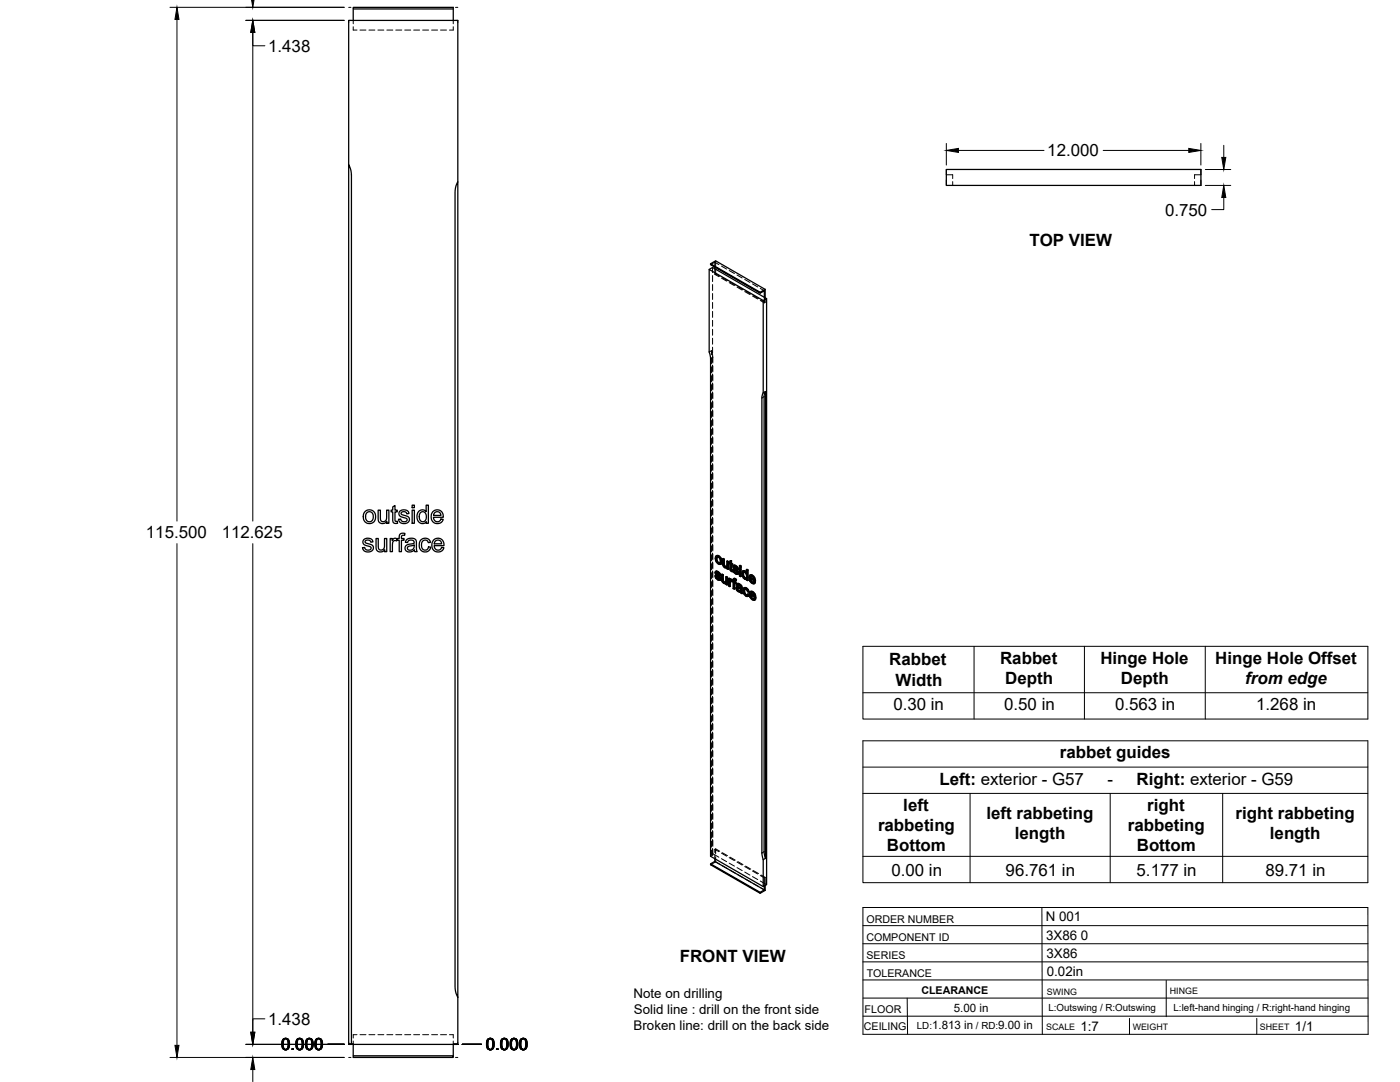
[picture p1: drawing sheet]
<svg xmlns="http://www.w3.org/2000/svg" width="559mm" height="432mm" viewBox="0 0 559 432" stroke-linecap="round" stroke-linejoin="round" font-family="sans-serif">
<!-- layer: Visible -->
<g fill="none" stroke="#000" stroke-width=".51">
<path d="M141 3.6v4.5M180.9 3.6h-39.9v-.7h39.9v5.2M139.2 65.7l.7 1.6 .4 2.5v347h-1.1zM139.2 65.7v-57.6h43.5v64.4M377.7 67.6h101.6v6.4h-101.6zM283.1 107.5l21.5 12.4M283.6 105.3l2-1.2 19.8 11.4M285.3 106.6v.7M303.4 116.6l-19.8-11.3v.3l19.8 11.4M305.4 115.5l-2 1.1v.4l1.7-1v2.6M305.4 115.5v3.3M306 119.2l-21.6-12.5-1.3 .8v33l.5 2.7v198.5l21 12.1"/>
<path d="M304.6 156.8v-36.9l1.4-.7v233.8l-1.4 .8v-10.7M304.6 156.8l-.5 2v181.6l.5 2.6M305.5 156.3l-.5 2v181.6l.5 2.6M305.5 156.3l-.9 .5M305.5 156.3v186.3M145.2 215.4l1.6-.6a1.77 1.77 0 0 1 2.1 1.5l-.9 .1a1.14 1.14 0 0 0-1.1-.9 1.14 1.14 0 0 0-1.1 .9l1.1 .6a2.26 2.26 0 0 1 2.1 1.2 2.21 2.21 0 0 1-1.7 2.1 2.21 2.21 0 0 1-2.5-1.2l-.1-.5 .9-.1a1.21 1.21 0 0 0 1.2 1.2 1.21 1.21 0 0 0 1.2-1.4l-.8-.3a2.29 2.29 0 0 1-2.3-1.4zM145.8 204a2.64 2.64 0 0 1 4.2 2.1 2.64 2.64 0 0 1-4 2.4 3.2 3.2 0 0 1-.2-4.5zM146.3 204.7l1.1-.5 1.3 .7 .2 2-.7 1.1-1.2 .2-.8-.7-.3-1.7zM150.1 214.9h.9v2.9a1.32 1.32 0 0 0 1.3 1.7 1.32 1.32 0 0 0 1.2-1.8v-2.8h.9v5.3h-.8v-.8a1.87 1.87 0 0 1-2.3 .8 1.87 1.87 0 0 1-1.2-2zM150.9 203.6h.9v2.9a1.32 1.32 0 0 0 1.4 1.7 1.32 1.32 0 0 0 1.1-1.8v-2.8h.9v5.2h-.8v-.7a1.87 1.87 0 0 1-2.2 .8 1.87 1.87 0 0 1-1.3-2.1zM155.7 214.9h.8v.8a1.27 1.27 0 0 1 2.1-.6l.7-.2v-.5a1.5 1.5 0 0 1 .7-1.5 1.5 1.5 0 0 1 1.6 0l-.1 .8a.82 .82 0 0 0-.9-.1 .82 .82 0 0 0-.4 .8v.5h1.1v.7h-1.1v4.6h-.9v-4.6h-.7v-.4l-.3 .7-.4-.2a1.23 1.23 0 0 0-1.3 1.7v2.8h-.9zM156.8 202.3l.8-.6v1.9h1v.7h-1v3a.54 .54 0 0 0 .2 .6 .54 .54 0 0 0 .5 .2l.3-.1 .1 .8-.7 .1a1.19 1.19 0 0 1-1.2-1.6v-3h-.7v-.7h.7z"/>
<path d="M159.6 204l1.5-.5a1.77 1.77 0 0 1 2.1 1.4l-.8 .2a1.14 1.14 0 0 0-1.2-1 1.14 1.14 0 0 0-1.1 1l2.2 .9a1.58 1.58 0 0 1 1 2 1.58 1.58 0 0 1-2 1l-.9-.1-1-.7-.3-.9 .9-.2a1.21 1.21 0 0 0 1.2 1.3 1.21 1.21 0 0 0 1.2-1.4l-.8-.3a2.49 2.49 0 0 1-2.3-1.3l-.1-.6zM162.2 215.5l.8-.5 1.2-.2 1.1 .1 .6 .5 .6 4.8h-.9l-.2-.7a2.02 2.02 0 0 1-2.2 .9 2.02 2.02 0 0 1-1.5-1.9l.7-1 1.9-.5a.77 .77 0 0 0 1-.7 .77 .77 0 0 0-1-.8 1.29 1.29 0 0 0-1.6 1l-.9-.1zM162.8 218.2l1.6-.4a.49 .49 0 0 1 .7-.2 .49 .49 0 0 1 .2 .6 1.36 1.36 0 0 1-1.2 1.4 1.36 1.36 0 0 1-1.5-1zM164.5 203.6h.9v5.2h-.9zM164.5 201.6h.9v1h-.9zM167 204.2a1.95 1.95 0 0 1 3.1 0v-2.6h.9v7.2h-.8v-.6a2.17 2.17 0 0 1-2.7 .5 2.17 2.17 0 0 1-1.1-2.5zM167.7 204.7l.5-.4a1.96 1.96 0 0 1 2 1.1 1.96 1.96 0 0 1-.3 2.2 1.48 1.48 0 0 1-2 .3 1.48 1.48 0 0 1-.6-1.9zM168 215.5a2.22 2.22 0 0 1 3.8 1l-.9 .1a1.44 1.44 0 0 0-1.8-.9 1.44 1.44 0 0 0-.9 1.8l.2 1.1 .7 .8a1.31 1.31 0 0 0 1.9-1.2l.9 .2-.4 1a2.39 2.39 0 0 1-3 .6 2.39 2.39 0 0 1-1.2-2.8zM172.8 204.2a2.46 2.46 0 0 1 2.9-.5 2.46 2.46 0 0 1 1.2 2.7h-3.9l.2 .9a1.46 1.46 0 0 0 1.5 .9 1.46 1.46 0 0 0 1.3-1.1l.9 .2-.3 .7a2.66 2.66 0 0 1-3.7 .3 2.66 2.66 0 0 1-.4-3.7zM173.1 215.5a2.45 2.45 0 0 1 2.9-.4 2.45 2.45 0 0 1 1.2 2.7h-3.9l.2 .8a1.47 1.47 0 0 0 1.4 .9 1.47 1.47 0 0 0 1.4-1l.9 .1-.3 .7a2.66 2.66 0 0 1-3.8 .3 2.66 2.66 0 0 1-.2-3.8zM173.5 204.6l1.4-.3a1.47 1.47 0 0 1 1.1 1.4h-2.9zM173.7 216l.6-.4h.9a1.47 1.47 0 0 1 1.1 1.4h-3z"/>
<path d="M285.3 229.8l.5 .2M285.7 228l.9 .1M285.8 230l.2-.2 .2 .6-.2 .2zM285.9 228.7l.4 .3M285.9 228.9l1.4 1.1M285.9 221.8h1zM285.9 221.8l-.4 .5v.9l.8 1.6a.98 .98 0 0 0 1.5 .2M285.9 227.9l-.3 .2M285.9 223.1l.3 .9M286 230.6l.4 .4h.6M286 228.1l1.1 .4M286 229.8h-.7l.4 1 1 .7h.7"/>
<path d="M286.1 229.2l1.5 1.2M286.1 228.5v.1M286.1 228.8l-.2-.2 .7 .2 .4 .7 .4 .2M286.2 224l.2-.1 .5 .6-.3 .1zM286.2 230.4l.5 .5M286.2 227.9l-.7 .3v.6l1.4 1.7v.6M286.3 222.3l-.1 .6M286.4 228.2l1.1 .8M286.4 223.9l-.2-1-.3 .2a.68 .68 0 0 1 .6-.9 .68 .68 0 0 1 .8 .8l.2 .9a.56 .56 0 0 1-.1 .7 .56 .56 0 0 1-.7 .1M286.4 231l.5 .1M286.7 221.9l.9 .9 .2-.1 .4 1.3M286.9 228.6l.4 .5 .2-.1-.1 .7-.1-.6"/>
<path d="M286.9 224.5l.4 .1M286.9 221.8l.9 .9M287 231.1h-.1M287.1 230.1l.3 .5 .2-.2 .1 .5M287.4 230.6l.1 .5 .2-.2-.1 .5M287.5 231.1l-.1 .4 .2-.1-.3 .2M287.6 222.8l.3 1.4 .3-.2-.2 .9M287.8 225.1l-.2 .1M287.9 224.2l-.1 .9M288 229.2l.7 .2v2.2M288.4 223l.7 .1v2.2M288.5 229.5v2.1l.4 .4"/>
<path d="M288.5 231.7l.2 .4 .5 .2M288.7 232.1l.9 .3-.2 .1M288.7 229.4l-.7-.2 .1 2.6 .8 1h.9M288.9 223.2v2.3l.2-.2 .2 .5M288.9 225.5l.2 .4 .5 .2M289 232.4l.4 .1M289.1 225.9l.9 .3-.2 .1M289.1 223.1l-.7-.1 .2 2.7 .7 .9 .9-.1v.5l.4 .2M289.4 226.2l.4 .1M289.7 230.2l.7 .1v3l-.3 .2v-3M289.8 232.8v.4l.3 .3M289.8 232.8l-.2 .1"/>
<path d="M290.1 224l.7 .1v3l-.2 .1v-3M290.2 226.6l-.2 .1M290.4 230.3l-.7-.1v1.9l-.3 .4M290.8 224.1l-.7-.1v1.9l-.3 .4M290.8 230.8l1.6 .7M291.2 231.1v.4l.8-.3M291.3 232l.2 2-.2 .1v-1.6M291.3 224.4l-.3 .1v.4l.3 .1 .1 2.4 .4 .6 .7 .1-.1-.5h-.4M291.3 223.9l.7-.2v1.1M291.4 230.9l-.6-.1v3l.5 .3M291.6 231.8v.1M291.7 231.1l-.3 .2"/>
<path d="M291.8 223.9v1l.6 .1M291.8 224.9l.6 .1-.2 .6v-.4M291.8 231.3l.4 .4M291.8 227.4l.4 .1M291.9 227.5l.5 .1M292 223.7l-.7 .2v.8l-.3-.2M292 225.4v1.8M292.1 232.1l-.7-.3 .1 .6M292.2 231.6h.4v.3zM292.2 225.6l-.4-.3v1.9l.3 .2M292.2 231.6v.5l.4 .2v2.6l.5 .2M292.2 231.8l-.1 .3"/>
<path d="M292.2 227.7l.1 .5M292.2 232.1h-.1M292.5 227.4l.4 .2M292.8 225.7h.9M292.9 230.9l1.1 .3M292.9 227.6l.2-.1 .2 .5-.2 .2zM293 226.3l.4 .4M293 226.5l1.4 1.1M293.1 232.1l.7 .2-.2 .5v-.4M293.1 225.5l-.4 .2M293.1 230.8l-.3 .2M293.1 228.2l.5 .4h.6"/>
<path d="M293.1 225.7h.6l.6 .4M293.1 227.5l-.6-.1 .3 .9 1.1 .9 .6-.1M293.2 226.8l1.5 1.2M293.2 226.1v.1M293.2 226.4l-.1-.2 .5 .1 .5 .8 .4 .2M293.3 232.6v2.4l-.2 .1v-2.6l.5 .3M293.3 231.5v.5M293.3 231.1l.7 .1-.3 .6v-.4M293.3 228l.5 .5M293.3 225.6l-.6 .1-.2 .6 1.5 1.8v.6M293.5 225.8l1.1 .8M293.6 230.9l-.9 .1-.1 .6"/>
<path d="M293.6 228.6l.4 .1M293.7 231.8l-.6-.3v.6l.7 .2M294 226.3l.6 .4-.1 .6-.1-.6M294 233l-.2 .4 .5 .3M294 233l.6-.2 .6 .2M294.1 234.2l.6-.1 .9 .4M294.1 228.7h-.1M294.2 235l.1 .4 .3-.1 .4 .3M294.2 227.8l.3 .4 .2-.2 .2 .6M294.3 234.8l.3 .5M294.3 234.1l-.4 .2M294.3 235.4l.4 .4h.7h-.7"/>
<path d="M294.4 234.7l-.1 .1M294.4 232.9l1.4 .5M294.4 234.7l1.2 .4-.1 .6-.3 .2M294.5 234.7l-.1 .2M294.5 228.2l.1 .5 .3-.1-.2 .4M294.6 233.4l-.3 .3a.81 .81 0 0 1 .9 0 .81 .81 0 0 1 .4 .9l-1.2-.3M294.6 234.1l-.8 .4 .1 .9 .9 .8h.8l.5 .7M294.6 228.7l-.1 .4 .2-.1-.3 .2M294.6 232.8l-.5 .2M295 233.2l1.1 .6M295.1 226.9l.7 .1zM295.1 225.7l.7 .1z"/>
<path d="M295.1 226.9v3l.5 .2M295.1 225.7v.6l.5 .2M295.5 233.6l.3 .4 .3-.2 .1 .5M295.8 227v3l-.2 .1v-3M295.8 225.8l-.2 .7v-.5M295.8 234l.4 .4v2M296 234.4v2.1l.2-.1 .2 .4-.3 .1-.1-.4M296.6 229.2l.2 1M296.6 227.8h.8l.5 .4M296.7 227.8l-.2 .1M296.8 228.4l.7 .2 .4 .9v1.1l-.6 .1M296.8 228.4l-.2 .8 .2-.2 .2 1"/>
<path d="M296.8 230.2l.2-.2 .5 .6-.2 .1zM296.8 228.4h.1M296.9 227.7l-.2 .1M296.9 228.3l-.1 .7M297 235.9l.2 1 .2-.1 .6 .5M297.1 234.6h.9l.7 .7M297.2 236.9l.5 .6 .6-.1M297.2 228l.7 .3M297.3 234.5l-.4 .2M297.4 235.1l-.2 .7M297.4 227.8l-.4-.1a1.87 1.87 0 0 0-.1 3.2l.7 .4 .4-.2M297.5 230.6l.3 .1"/>
<path d="M297.7 234.8l.7 .6 .3-.1 .3 .9-.2 .1-.4-.9M297.9 227.3l.7 .1v4.2l-.2 .1v-4.1M298 234.6l-.5-.1a1.67 1.67 0 0 0-.4 2.8l.6 .6 .7 .1M298 231.1v.4l.4 .2M298 231.1l-.2 .1M298.4 237.1l.4 .3M298.6 227.4l-.7-.1v1.5l-.3-.5M298.8 236.3l-.5-.2-.3-.7a.52 .52 0 0 0-.8-.2 .52 .52 0 0 0 0 .8l.2 .8M298.8 237.4l.2-.1-.6 .7zM299 237.3l-.4-.3-.4 .6-.5-.1M299.3 229.6l1.1-.1 .8 .9M299.4 236.1h1.1l.8 .9"/>
<path d="M299.4 230.5l1.4 .9-.4-1.1a.51 .51 0 0 0-.6-.3 .51 .51 0 0 0-.4 .5l1.4 .6M299.5 237.1l1.5 .8-.5-1a.52 .52 0 0 0-.6-.4 .52 .52 0 0 0-.4 .6l.3-.2 1.1 .7M299.6 231.1l.2 .6M299.6 231.8l.6 .6h.5M299.7 230l-.1 .4M299.7 238.4l.6 .6 .6-.1M299.8 237.6l.2 .7M299.9 236.5l-.1 .4M300.1 229.7l.9 .8 .2-.1 .3 1.4M300.2 232.4l.4 .1M300.3 236.2l.8 .9 .2-.1 .4 1.3M300.3 239l.4 .1"/>
<path d="M300.4 229.5l-.7-.1-.7 .6 .1 1.5 .7 1.1a.93 .93 0 0 0 1 .4 .93 .93 0 0 0 .7-.6M300.5 236.1l-.7-.2-.7 .8 .1 1.3 .8 1.2a.95 .95 0 0 0 .9 .4 .95 .95 0 0 0 .8-.7M300.7 232.4l-.1 .1M300.8 239l-.1 .1M300.8 232.2l.5 .3M301 230.5l.3 1.4 .2-.1-.2 .1M301 238.7l.4 .4M301.1 237.1l.4 1.4 .2-.2-.2 .2M301.3 232l-1.9-1.1 .2 .9 .2-.1 .6 .6M301.5 238.6l-2-1.1 .2 .9 .3-.1 .5 .5M301.5 232.4l-.5 .5M301.5 232.4l-.4-.3-.5 .4"/>
<path d="M301.7 238.9l-.6 .6M301.7 238.9l-.5-.3-.5 .5M285.3 342.7v1.1l-1.7 .9v.4l19.8 11.4v-.4l-19.8-11.4M285.3 343.8l19.8 11.3-1.7 1M305.1 353.6v1.5M305.4 353.4v1.9l-2 1.2M305.5 342.6l-.9 .5M182.7 398l-.7-1.6-.4-2.5v-317.3l.4-2.5 .7-1.6v344.3h-42.4M141 416.8v5.2h39.9v-.7h-39.9M180.9 416.8v4.5"/>
</g>
<!-- layer: Hidden -->
<g fill="none" stroke="#000" stroke-width=".4">
<path d="M141 8.1v1.4M141 10.7v1.3h1.5M143.7 12h2.4M147.3 12h2.3M150.8 12h2.4M154.4 12h2.4M158 12h2.4M161.5 12h2.4M165.1 12h2.4M168.7 12h2.4M172.3 12h2.3M175.8 12h2.4"/>
<path d="M180.9 8.1v1.4M180.9 10.7v1.3h-1.5M377.7 69.7h2.6v1.6M380.3 72.5v1.5M476.8 72.5v1.5M479.3 69.7h-2.5v1.6M284.4 106.7v2.1M284.4 110v2.4M284.4 113.6v2.3M284.4 117.1v2.4M285.3 104.6v2M285.3 107.3v2.2"/>
<path d="M285.3 104.6l-1.7 1M285.3 104.6l1.6 1M285.6 109.3l-.3 .2 1.6 .9M285.6 104.1v2M285.6 107.3v2M285.6 109.3l1.7 .9M288 106.2l2 1.2M288 111l2 1.2M288.3 110.8l2.1 1.2M291.1 108l2 1.2M291.1 112.8l2 1.2M291.4 112.6l2.1 1.2"/>
<path d="M294.2 109.7l2 1.2M294.2 114.6l2 1.2M294.5 114.4l2 1.2M297.3 111.5l2 1.2M297.3 116.4l2 1.1M297.6 116.2l2.1 1.1M300.4 113.3l2 1.2M300.4 118.1l2 1.2M300.7 117.9l2 1.2M303.5 115.1l1.6 .9M303.5 119.9l1.6 1M303.8 119.7l1.6 1"/>
<path d="M305.1 118.6v2.3l.3-.2v-1.9M284 140l.5 2.1v2.8M284 140v1.6M284 140l-.9 .5M284.4 120.7v2.4M284.4 124.3v2.4M284.4 127.8v2.4M284.4 131.4v2.4M284.4 135v2.4M284.4 138.6v2.3M284 142.8v2.4M284 146.4v2.3"/>
<path d="M284 149.9v2.4M284 153.5v2.4M284 157.1v2.3M284.4 142.1v2.4M284.4 145.7v2.4M284.4 149.3v2.4M284.4 152.8v2.4M284.4 156.4v2.4M284.4 160v2.4M284.5 146.1v2.3M284.5 149.6v2.4M284.5 153.2v2.4"/>
<path d="M284.5 156.8v2.4M284 160.7v2.3M284 164.2v2.4M284 167.8v2.4M284 171.4v2.3M284 174.9v2.4M284 178.5v2.4M284.4 163.6v2.3M284.4 167.1v2.4M284.4 170.7v2.4M284.4 174.3v2.4M284.4 177.8v2.4"/>
<path d="M284.5 160.4v2.3M284.5 163.9v2.4M284.5 167.5v2.4M284.5 171.1v2.3M284.5 174.6v2.4M284.5 178.2v2.4M284 182.1v2.4M284 185.7v2.3M284 189.2v2.4M284 192.8v2.4M284 196.4v2.4M284 199.9v2.4"/>
<path d="M284.4 181.4v2.4M284.4 185v2.4M284.4 188.6v2.3M284.4 192.2v2.3M284.4 195.7v2.4M284.4 199.3v2.4M284.5 181.8v2.4M284.5 185.4v2.3M284.5 188.9v2.4M284.5 192.5v2.4M284.5 196.1v2.4M284.5 199.6v2.4"/>
<path d="M284 203.5v2.4M284 207.1v2.4M284 210.7v2.3M284 214.2v2.4M284 217.8v2.4M284.4 202.9v2.3M284.4 206.4v2.4M284.4 210v2.4M284.4 213.6v2.4M284.4 217.1v2.4M284.5 203.2v2.4M284.5 206.8v2.4"/>
<path d="M284.5 210.4v2.3M284.5 213.9v2.4M284.5 217.5v2.4M284 221.4v2.4M284 224.9v2.4M284 228.5v2.4M284 232.1v2.4M284 235.7v2.3M284 239.2v2.4M284.4 220.7v2.4M284.4 224.3v2.4M284.4 227.9v2.4"/>
<path d="M284.4 231.4v2.4M284.4 235v2.4M284.4 238.6v2.4M284.5 221.1v2.4M284.5 224.6v2.4M284.5 228.2v2.4M284.5 231.8v2.4M284.5 235.4v2.3M284.5 238.9v2.4M285.6 229.7l.3 .9-.2 .1M285.6 228.4l.1 .5-.2 .1M285.7 228.1l-.3 .4"/>
<path d="M285.7 222.7l.4 1.3-.3 .2M285.7 228.9l.3 .4-.2 .1M285.8 228l-.3 .2M285.9 230.6l.8 .7-.2 .1M286 229.3l1.1 1-.2 .2M286.1 224l.8 1-.2 .1M286.1 228.5h.5l-.2 .2M286.1 221.7l-.6 1.1M286.2 222.3l.7-.1-.2 .2M286.6 228.5l.4 .4-.2 .1M286.7 231.3l.5 .2-.2 .1M286.9 222.2l.6 .6-.2 .2"/>
<path d="M286.9 225l.7 .1-.3 .2M287 228.9l.2 .5-.2 .1M287.1 231h-.1M287.1 231l-.1 .1 .1-.1M287.1 230.4v.5M287.2 229.4l.4 .1M287.3 230.7l-.2 .3M287.5 231.4l-.3 .1M287.5 224.6h-.2M287.5 222.8l.2 1-.2 .1M287.7 223.8l-.4 .9M287.8 225.1h-.2"/>
<path d="M288.2 229.1l.1 2.4-.2 .1M288.3 231.5l.1 .4-.2 .2M288.4 231.9l.3 .4-.2 .2M288.7 222.9v2.3l-.2 .2M288.7 225.2l.1 .5-.2 .1M288.7 232.3l.4 .4-.2 .1M288.8 225.7l.3 .4-.2 .1M289.1 226.1l.5 .4-.3 .1M289.1 232.7h.9l-.2 .1M289.6 226.5l.8-.1-.2 .2M289.6 232.4h.1M289.7 232.4l-.2 .1"/>
<path d="M289.8 232.8h.1M289.9 232.2l-.3 .2M289.9 230.1v1.8l-.3 .4M290 232.7l-.2 .5M290 233.1l.4 .2M290 226.2h.1M290.2 226.1l-.3 .2M290.3 226l-.3 .2M290.3 223.8v1.9l-.3 .4M290.4 226.4l-.2 .6M290.4 226.9l.4 .2M291 230.7v3l-.2 .1"/>
<path d="M291 233.7l.5 .3M291.2 224.7l.3 .2-.2 .1M291.2 224.3l-.2 .6M291.3 224.4l.2 .1M291.4 231.3v.1M291.5 224.9l.1 2.4-.2 .1M291.5 223.8l-.2 .9M291.6 231.8l.4-.1-.2 .1M291.6 227.3l.2 .3-.2 .2M291.7 231.2l-.5 .3M291.8 225.3l.2-.1v.2M291.8 227.6l.4 .3-.3 .1"/>
<path d="M292 231.7l.3 .3M292 225.2l.4 .2M292.2 227.9l.3 .2M292.2 231.8l.2-.1-.1 .3M292.3 232l-.1 .1M292.4 231.5v.1M292.4 231.9l.4 .2-.2 .2M292.4 231.7l-.2 .4M292.4 231.5l-.2 .2M292.6 231.6l.2 .2M292.7 227.3l.3 .9-.2 .1M292.8 226l.1 .5-.3 .1"/>
<path d="M292.8 232.1v2.7l-.2 .1M292.8 225.7l-.3 .4M292.8 234.8l.5 .2M292.9 226.5l.2 .4-.2 .2M292.9 231l-.3 .9M293 225.6l-.4 .2M293 230.8l-.3 .3M293 228.2l.8 .7-.2 .1M293.1 232.5l.2-.1v.2M293.1 226.1h.1M293.1 231.5h.2M293.1 226.9l1.2 1.1-.3 .1"/>
<path d="M293.3 232.4l.5 .3M293.3 226l-.2 .2M293.3 226l.5 .1-.3 .2M293.3 231.4l.3 .1-.2 .1M293.6 231.5l.3 .1M293.8 226.1l.4 .4-.3 .1M293.8 228.9l.5 .2-.2 .1M294 234.6l.2 .8-.2 .1M294 233l.2-.1-.4 .5M294 234.3l-.2 .4M294 233.3l.5 .3M294.2 228.6h.1"/>
<path d="M294.2 226.5l.1 .5-.2 .1M294.2 234.1l-.4 .3M294.2 235.4l.7 .6-.3 .1M294.3 228.6l-.2 .1M294.3 228l-.1 .5M294.3 227l.4 .1M294.4 228.3l-.1 .3M294.5 233.4h.1M294.5 234.7h.1M294.5 234.7h-.1M294.6 234.6l-.3 .2M294.6 229l-.3 .1"/>
<path d="M294.7 234.6l1.1 .4-.2 .1M294.7 233.3l.4 .1-.2 .2M294.9 236l.4 .2-.2 .1M295.1 233.4l.6 .5-.3 .1M295.3 236.2l.5-.1-.2 .1M295.4 226.7v3l-.3 .2M295.4 225.6l-.3 .7M295.4 229.7l.4 .3M295.4 226.2l.4 .2M295.6 234.5h.2M295.6 235.7l-.2 .2M295.7 233.9l.1 .5-.2 .1"/>
<path d="M295.7 235.6l-.3 .2M295.8 235l-.3 .7M295.8 234.4l-.2 .3M295.8 236.1l-.1 .5M295.9 236.5l.5 .3M296.3 228.8l.2 .9-.3 .1M296.5 228l-.4 .9M296.5 229.7l.4 .8-.2 .1M296.7 227.8l-.5 .4M296.8 235.5l.3 1.4-.2 .1M296.9 230.5l.6 .5-.3 .1M296.9 234.8l-.4 .9"/>
<path d="M297 228.3h.5l-.3 .1M297 228.3l-.2 .1M297 228.3h-.1M297.1 236.9l.9 .9-.3 .1M297.1 234.5l-.4 .4M297.4 235.1l-.2 .1M297.4 235l.6 .1-.2 .1M297.5 231l.5 .1M297.5 228.3l.5 .6-.2 .1M297.9 228.3l.3 .4M298 237.8l.7 .1M298 235.1l.4 .3-.3 .2"/>
<path d="M298 230.6l-.2 .1M298 228.9l.2 1-.2 .1M298.2 227.2v1.5l-.3 .1M298.2 231l-.2 .5M298.2 231.4l.4 .2M298.2 229.9l-.4 .8M298.4 235.4l.2 .6-.3 .1M298.4 237.4h-.1M298.6 236l.4 .2M298.6 237l-.4 .6M299.1 230.4l.4 1.4-.2 .1M299.3 237l.3 1.3-.2 .1"/>
<path d="M299.4 230.9l.2-.1v.3M299.5 231.8l.9 .9-.2 .1M299.5 229.4l-.6 1.1M299.5 237.5l.2-.2 .1 .3M299.6 230.8l1.9 1.1M299.6 238.3l.9 .9-.2 .2M299.6 236l-.6 1.1M299.7 230h-.1M299.7 237.3l2 1.2M299.8 229.9l.6 .1-.3 .1M299.9 236.5l-.1 .1M300 236.5h.5l-.2 .1"/>
<path d="M300.4 230l.5 .5-.2 .2M300.4 232.7l.7 .2-.2 .1M300.5 236.5l.6 .6-.3 .2M300.5 239.2l.8 .2-.3 .1M300.8 232.3l-.1 .1M300.8 231.1l.3 .1M300.9 232.3l-.3 .2M300.9 230.5l.2 .7-.3 .2M300.9 238.9h.1M300.9 238.9l-.1 .1M300.9 237.6l.3 .2M301 238.9l-.2 .1"/>
<path d="M301.1 237.1l.1 .7-.2 .1M301.1 232.1l-.3 .2M301.2 238.6l-.3 .3M301.2 232.8l-.1 .1M301.4 239.4h-.1M284 242.8v2.4M284 246.4v2.4M284 250v2.3M284 253.5v2.4M284 257.1v2.4M284.4 242.1v2.4M284.4 245.7v2.4"/>
<path d="M284.4 249.3v2.4M284.4 252.9v2.3M284.4 256.4v2.4M284.5 242.5v2.4M284.5 246.1v2.4M284.5 249.7v2.3M284.5 253.2v2.4M284.5 256.8v2.4M284 260.7v2.3M284 264.2v2.4M284 267.8v2.4M284 271.4v2.4"/>
<path d="M284 275v2.3M284 278.5v2.4M284.4 260v2.4M284.4 263.6v2.4M284.4 267.1v2.4M284.4 270.7v2.4M284.4 274.3v2.4M284.4 277.9v2.3M284.5 260.4v2.3M284.5 263.9v2.4M284.5 267.5v2.4M284.5 271.1v2.4"/>
<path d="M284.5 274.7v2.3M284.5 278.2v2.4M284 282.1v2.4M284 285.7v2.4M284 289.2v2.4M284 292.8v2.4M284 296.4v2.4M284 300v2.3M284.4 281.4v2.4M284.4 285v2.4M284.4 288.6v2.4M284.4 292.2v2.3"/>
<path d="M284.4 295.7v2.4M284.4 299.3v2.4M284.5 281.8v2.4M284.5 285.4v2.4M284.5 288.9v2.4M284.5 292.5v2.4M284.5 296.1v2.4M284.5 299.7v2.3M284 303.5v2.4M284 307.1v2.4M284 310.7v2.4M284 314.2v2.4"/>
<path d="M284 317.8v2.4M284.4 302.9v2.4M284.4 306.5v2.3M284.4 310v2.4M284.4 313.6v2.4M284.4 317.2v2.4M284.5 303.2v2.4M284.5 306.8v2.4M284.5 310.4v2.4M284.5 313.9v2.4M284.5 317.5v2.4M284 321.4v2.4"/>
<path d="M284 325v2.3M284 328.5v2.4M284 332.1v2.4M284 335.7v2.4M284 339.3v1.6M284.4 320.7v2.4M284.4 324.3v2.4M284.4 327.9v2.4M284.4 331.4v2.4M284.4 335v2.4M284.4 338.6v2M284.5 321.1v2.4"/>
<path d="M284.5 324.7v2.3M284.5 328.2v2.4M284.5 331.8v2.4M284.5 335.4v2.4M284.5 339v2.2M285.3 338.9l1.6 1M285.6 338.8l1.7 .9M284 340.9l.5 .3M284.4 340.6l-.4 .3M284.4 340.6l2.5 1.5M284.5 341.2l-.9 .5M285.3 340.2v-1.3l.3-.1v2"/>
<path d="M285.3 341.4v1.3M285.6 344l-2 1.1M285.6 341.9v2.1M285.6 344l1.7 .9M288 340.5l2 1.2M288 342.7l2 1.2M288.3 340.3l2.1 1.2M288.3 345.5l2.1 1.2M291.1 342.3l2 1.2M291.1 344.5l2 1.2M291.4 342.1l2.1 1.2M291.4 347.3l2.1 1.1"/>
<path d="M294.2 344l2 1.2M294.2 346.2l2 1.2M294.5 343.9l2 1.1M294.5 349l2 1.2M297.3 345.8l2 1.2M297.3 348l2 1.2M297.6 345.6l2.1 1.2M297.6 350.8l2.1 1.2M300.4 347.6l2 1.2M300.4 349.8l2 1.2M300.7 347.4l2 1.2M300.7 352.6l2 1.2"/>
<path d="M303.5 349.4l1.6 .9 .3-.2M303.5 351.6l2.5 1.4M303.8 349.2l1.6 .9M303.8 354.4l1.6 .9M305.1 350.3v3.3M305.4 350.1v3.3M141 415.5v1.3M142.5 412.9h-1.5v1.4M143.7 412.9h2.4M147.3 412.9h2.3M150.8 412.9h2.4M154.4 412.9h2.4"/>
<path d="M158 412.9h2.4M161.5 412.9h2.4M165.1 412.9h2.4M168.7 412.9h2.4M172.3 412.9h2.3M175.8 412.9h2.4M179.4 412.9h1.5v1.4M180.9 415.5v1.3"/>
</g>
<!-- layer: Reference -->
<g fill="none" stroke="#000" stroke-width=".4">
<path d="M139.2 2.9h.9M140.1 8.1h-.9v1M181.8 8.1h.9v1M181.8 2.9h.9M377.7 67.6v2.1M377.7 71.9v2.1M479.3 67.6v2.1M479.3 71.9v2.1M139.2 415.9v.9h.9M139.2 416.8h1.8zM180.9 416.8h1.8zM182.7 415.9v.9h-.9"/>
<path d="M139.2 422h.9M181.8 422h.9"/>
</g>
<!-- layer: Hidden Narrow -->
<path d="M284.5 142.6l-.9 .6M286.7 230l-.2 .1M288.2 231l-.2 .1M288.7 224.7l-.3 .2M289.9 231.7l-.2 .1M290.3 225.4l-.2 .2M291.5 226.7l-.2 .1M292.8 231.4l-.2 .2M293.8 227.6l-.2 .1M295.1 234.7l-.3 .1M295.8 235.1l-.2 .2" fill="none" stroke="#000" stroke-width=".4"/>
<!-- layer: Visible Narrow -->
<path d="M305 158.3l-.9 .5M286.7 229.4l-.2 .1M288.7 231l-.2 .2M289.1 224.8l-.2 .1M292 226.9l-.2 .2M293.3 231.7l-.2 .1M293.8 227l-.2 .1M295 234.3l-.2 .1M296.2 234.8l-.2 .1M296.2 235.5l-.2 .1M305 339.9l-.9 .5" fill="none" stroke="#000" stroke-width=".4"/>
<!-- layer: Titleblock -->
<path d="M344.4 362.2h201.6l.1 50.6h-201.7zM344.4 369.4h201.6M344.4 376.6h201.6M415.9 362.2l.1 50.6M344.4 383.9h201.6M344.4 391.1h201.6M344.4 398.3h201.6M362.1 398.3l.1 14.4M465.5 391.3v14.4M344.4 405.5h201.7M450.8 406.4v6.4M501.6 406.4v6.4" fill="none" stroke="#000" stroke-width=".4"/>
<!-- layer: Custom Tables -->
<path d="M344.4 257.9h201.6v29.1h-201.6zM388.8 257.9v29.1M432.8 257.9v29.1M481.1 257.9v29.1M344.4 276.5h201.6M344.4 295.6h201.6v56.7h-201.6zM344.4 306.1h201.6M344.4 316.6h201.6M387.2 316.6v35.7M443.1 316.6v35.7M488 316.6v35.7M344.4 341.8h201.6" fill="none" stroke="#000" stroke-width=".4"/>
<!-- layer: FD_Dimensions -->
<g fill="none" stroke="#000" stroke-width=".4">
<path d="M67.8 2.9h69.6M70.6 7.7v200.3M98.1 8.1h39.3M105.7 18.3h-4.8v-5.3v195M377.7 57.2v8.7M479.3 57.2v8.7M488.5 58v4.8M382.5 60h34.2M440.3 60h34.2M481.1 67.6h10.2M481.1 74h10.2M488.5 78.8v4.9h-4.9"/>
<path d="M70.6 217v200.2M100.9 217v194.9M98.1 416.8h39.3M105.7 406.6h-4.8v.5M184.5 416.8h7.7M67.8 422h69.6M100.9 426.8v4.9"/>
</g>
<path d="M70.6 2.9l.8 4.8h-1.6zM100.9 8.1l.8 4.9h-1.6zM100.4 0h1l-.5 2.9zM377.7 60l4.8-.8v1.6zM474.5 59.2l4.8 .8-4.8 .8zM487.7 62.8h1.6l-.8 4.8zM488.5 74l.8 4.8h-1.6zM69.8 417.2h1.6l-.8 4.8zM100.1 411.9h1.6l-.8 4.9zM100.9 422l.8 4.8h-1.6z" fill="#000" stroke="#000" stroke-width=".4"/>
<g font-size="6.7">
<text x="107" y="20.6">1.438</text>
<text x="418" y="62.4">12.000</text>
<text x="465.1" y="86">0.750</text>
<text x="410.9" y="98.2">TOP VIEW</text>
<text x="58.3" y="214.8">115.500</text>
<text x="88.5" y="214.8">112.625</text>
<text x="355" y="265.6">Rabbet</text>
<text x="399.2" y="264.9">Rabbet</text>
<text x="439.2" y="264.9">Hinge Hole</text>
<text x="485.1" y="264.9">Hinge Hole Offset</text>
<text x="357.5" y="273.6">Width</text>
<text x="401.2" y="273">Depth</text>
<text x="447.4" y="273">Depth</text>
<text x="497.1" y="273">from edge</text>
<text x="356.6" y="283.3">0.30 in</text>
<text x="400.8" y="283.3">0.50 in</text>
<text x="445.1" y="283.3">0.563 in</text>
<text x="501.4" y="283.3">1.268 in</text>
<text x="423" y="302.6">rabbet guides</text>
<text x="375" y="313.1">Left: exterior - G57</text>
<text x="442.1" y="313.1">-</text>
<text x="453.7" y="313.1">Right: exterior - G59</text>
<text x="360.6" y="323.6">left</text>
<text x="457.9" y="323.5">right</text>
<text x="393.8" y="326.9">left rabbeting</text>
<text x="493.2" y="326.9">right rabbeting</text>
<text x="350.5" y="331.6">rabbeting</text>
<text x="405" y="335">length</text>
<text x="450.2" y="331.6">rabbeting</text>
<text x="506.9" y="334.9">length</text>
<text x="354" y="339.7">Bottom</text>
<text x="453.7" y="339.6">Bottom</text>
<text x="355.8" y="349.4">0.00 in</text>
<text x="401.4" y="349.4">96.761 in</text>
<text x="453.7" y="349.4">5.177 in</text>
<text x="505.1" y="349.4">89.71 in</text>
<text x="271.3" y="383.8">FRONT VIEW</text>
<text x="107" y="409">1.438</text>
<text x="112.2" y="419.1">0.000</text>
<text x="193.9" y="419.1">0.000</text>
</g>
<g font-size="5.3">
<text x="417.4" y="367.6">N 001</text>
<text x="417.6" y="375.1">3X86 0</text>
<text x="417.7" y="382.2">3X86</text>
<text x="417.8" y="389.5">0.02in</text>
<text x="252.9" y="398.4">Note on drilling</text>
<text x="253" y="404.9">Solid line : drill on the front side</text>
<text x="252.9" y="411.2">Broken line: drill on the back side</text>
<text x="431.3" y="411.5">1:7</text>
<text x="516.9" y="411.5">1/1</text>
</g>
<g font-size="4.6">
<text x="380.7" y="403.7">5.00 in</text>
<text x="372" y="410.7">1.813 in</text>
<text x="398.4" y="410.7">9.00 in</text>
</g>
<g font-size="4.3">
<text x="345.8" y="368.4">ORDER NUMBER</text>
<text x="345.8" y="375.5">COMPONENT ID</text>
<text x="345.8" y="382.7">SERIES</text>
<text x="345.9" y="389.9">TOLERANCE</text>
<text x="367.7" y="396.7">CLEARANCE</text>
<text x="345.1" y="404.3">FLOOR</text>
<text x="344.8" y="411.1">CEILING</text>
</g>
<g font-size="3.9">
<text x="418.4" y="403.6">L:Outswing / R:Outswing</text>
<text x="468.4" y="403.6">L:left-hand hinging / R:right-hand hinging</text>
<text x="366" y="410.7">LD:</text>
<text x="389.5" y="410.7">/ RD:</text>
</g>
<g font-size="3.5">
<text x="417.9" y="397">SWING</text>
<text x="466.9" y="396.9">HINGE</text>
<text x="417.5" y="410.9">SCALE</text>
<text x="452.1" y="410.9">WEIGHT</text>
<text x="502.9" y="410.9">SHEET</text>
</g>
</svg>
